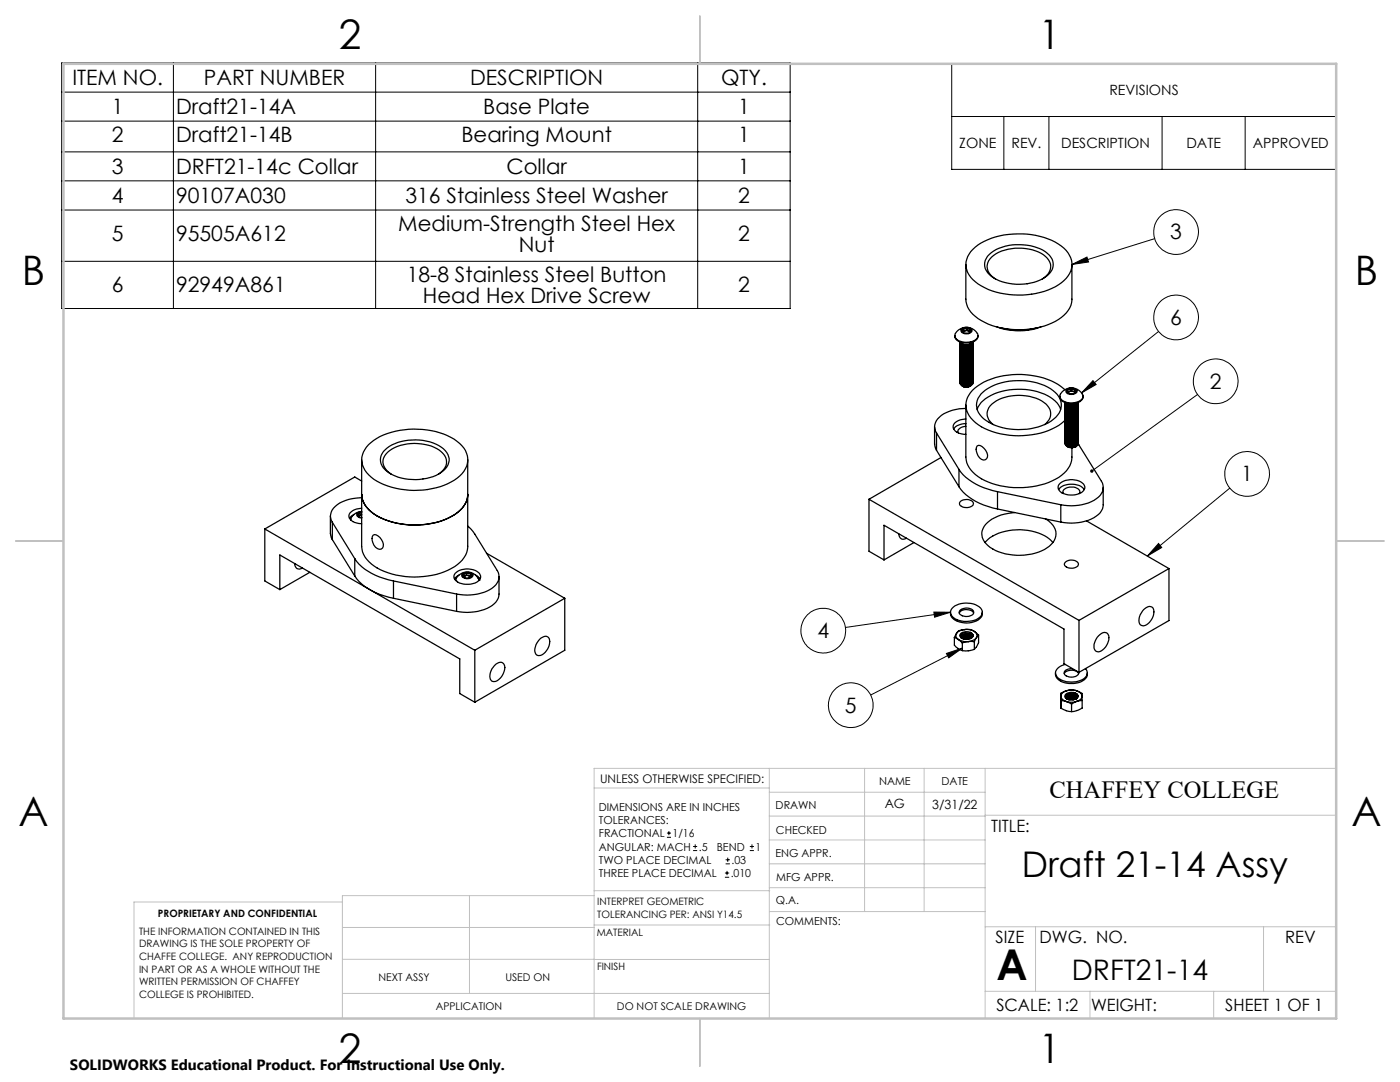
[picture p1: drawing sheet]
<svg xmlns="http://www.w3.org/2000/svg" width="279mm" height="216mm" viewBox="0 0 279 216" stroke-linecap="round" stroke-linejoin="round" font-family="sans-serif">
<g fill="none" stroke="#000" stroke-width=".2">
<path d="M12.3 12.6h145.4v49h-145.4zM12.3 18.4h145.4M34.6 12.6v49M75 12.6v49M139.2 12.6v49M189.9 12.7h76.8v21.1h-76.8zM12.3 24.2h145.4M12.3 30.3h145.4M12.3 36.1h145.4M189.9 23.2h76.8M200.3 23.2v10.6M209.3 23.2v10.6"/>
<path d="M231.9 23.2v10.6M248.5 23.2v10.6M12.3 41.9h145.4M12.3 52.1h145.4M213.9 52.8l3-1.5 .3 1zM230.4 47.6l-16.5 5.2M218.1 76l.7 .7-2.9 1.7zM231.2 66.1l-15.3 12.3M239 78.7l-21.1 15.3M245.4 97.4l-16.4 13.5M231.2 108.4l.6 .9-2.8 1.6zM186.4 122.1l3.3 .1-3.2 1z"/>
<path d="M188.9 130.4l3.2-1.1-2.8 2zM189.7 122.2l-21 3M192.1 129.3l-18.3 9.4M133.1 167.1h.8M133.1 166.2h.8M133.5 165.8v.9M138.3 169.7h.8M138.3 168.9h.8M138.7 168.5v.8M144.7 175h.8M144.7 174.2h.8M144.8 172.4h.9"/>
<path d="M144.8 171.6h.9M145.1 173.8v.8M145.2 171.1v.9M149.6 169.7h.9M149.6 168.9h.9M150.1 168.5v.8"/>
<circle cx="234.7" cy="46.3" r="4.5"/>
<circle cx="234.7" cy="63.3" r="4.5"/>
<circle cx="242.6" cy="76.1" r="4.5"/>
<circle cx="248.9" cy="94.6" r="4.5"/>
<circle cx="164.3" cy="125.8" r="4.5"/>
<circle cx="169.8" cy="140.7" r="4.5"/>
</g>
<g fill="none" stroke="#c0c0c0" stroke-width=".2">
<path d="M118.6 157.2h34.9M153.5 153.3v49.9M153.5 158.1h43.1M172.5 153.3v28.6M184.4 153.3v28.6M196.6 153.3v49.9M266.7 153.3h-148.1v49.9M68.3 180h-41.6v23.2M93.7 178.7v19.5M118.6 178.7h-50.3v24.5M118.6 177.7h35M153.5 167.6h43.1"/>
<path d="M153.5 162.8h43.1M153.5 172.4h43.1M153.5 177.1h43.1M196.6 162.7h70.1M68.3 198.2h85.2M68.3 191.4l85.2 .1M68.3 185.1h50.3M118.6 184.6h35M153.6 181.9h43M196.6 197.8h70.1M196.6 184.9h70.1M206.7 184.9v12.9"/>
<path d="M217.5 197.8v5.4M242.2 197.8v5.4M252.2 184.9v12.9"/>
</g>
<path d="M139.7 3.2v9.5M3.1 107.9h9.6M266.7 107.9h9.5M139.7 203.2v9.6" fill="none" stroke="#c0c0c0" stroke-width=".25"/>
<path d="M12.7 12.7h254v190.5h-254z" fill="none" stroke="#c0c0c0" stroke-width=".5"/>
<path d="M231.2 108.4l.6 .9-2.8 1.6zM217.7 93.7l-.1 .5 .3-.2-.3 .2a.34 .34 0 0 0 .5 0 .34 .34 0 0 0 .1-.4 .34 .34 0 0 0-.5-.1zM213.9 52.8l3-1.5 .3 1zM186.4 122.1l3.3 .1-3.2 1zM188.9 130.4l3.2-1.1-2.8 2zM218.1 76l.7 .7-2.9 1.7z" fill="#000"/>
<g fill="none" stroke="#000" stroke-width=".25">
<path d="M192.8 52.8v6.9a5.6 5.6 0 0 0 3.7 4.6 16 16 0 0 0 15.3-1 4.6 4.6 0 0 0 2.1-3.6v-6.9M194.1 49.8a13.3 13.3 0 0 1 9.9-3.1 12.8 12.8 0 0 1 8.8 3.3 4.1 4.1 0 0 1-1 6.4 15.9 15.9 0 0 1-16.6 .3 4.3 4.3 0 0 1-2.1-5.5zM197.1 51.1a9.3 9.3 0 0 1 8.6-2.1 6 6 0 0 1 4.3 2.7 3 3 0 0 1-1.9 3.9 10.2 10.2 0 0 1-10.7-.8 2.6 2.6 0 0 1-.3-3.7zM198.7 55.7a2.64 2.64 0 0 1-1.7-2.3 2.64 2.64 0 0 1 1.3-2.5 9.5 9.5 0 0 1 10.4 .3 2.52 2.52 0 0 1-.3 4.2l-.4 .3M190.6 67a1.87 1.87 0 0 0 2.4 1.4 2.01 2.01 0 0 0 2.2-1.3v-.1M191 66.1a2.48 2.48 0 0 1 4.2 .9 2.46 2.46 0 0 1-3.1 1.2 1.35 1.35 0 0 1-1.4-1.7zM191.6 68.2a1.59 1.59 0 0 0 2.5 .1v-.1a1.68 1.68 0 0 1-2.5 0M191.6 68.7h.1M191.6 70.1v.1M191.6 71h.1M191.6 71.6h.1M191.6 72.4v.1"/>
<path d="M191.6 73v.1M191.6 73.9h.1M191.6 75.3v.1M191.6 76.2h.1M191.6 68.3v.1a1.55 1.55 0 0 0 2.6-.1 1.5 1.5 0 0 1-2.6 .1M191.6 76.4a.67 .67 0 0 0 .8 .7M191.9 65.7a1.36 1.36 0 0 1 2.1 .3 1.32 1.32 0 0 1-2.2 0zM191.9 76.9l.7 .3 .8-.1M192.1 66.2a1.26 1.26 0 0 0 1.5 .1M192.1 66.2l.2 .2M192.1 65.7l-.2 .2 .2 .3M192.1 65.7v.6l.7-.3 .6 .1"/>
<path d="M192.1 65.7v.5M192.4 77.1h1M193 65.4l-.9 .3M193 65.4l.7 .4M193 65.4l-.5 .3h-.4M193 65.9l.4 .2M193 65.4v.5M193 65.9l-.9 .2M193.4 77.1l-1.1 .1M193.4 66.1l.2 .2M193.4 66.1l.2 .1M193.6 66.3l-.1 .1"/>
<path d="M193.7 77a1.64 1.64 0 0 1-1.6 0l.2 .2M193.7 65.8l.1 .3-.2 .2M193.7 65.8l-.1 .5M193.8 76.9l-.8 .3h-.7M193.9 68.3v.1M194.2 76.2v.1a1.38 1.38 0 0 1-1.8 .8M194.2 75.9v.1a1.54 1.54 0 0 1-2.6 .2v-.1M194.2 75.6a1.25 1.25 0 0 1-1.8 1l-.7-.4-.1-.4M194.2 75.3a1.25 1.25 0 0 1-1.8 1l-.7-.4-.1-.4M194.2 75a1.21 1.21 0 0 1-1.8 1l-.7-.4-.1-.4M194.2 74.8a1.21 1.21 0 0 1-1.8 .9l-.7-.4-.1-.4M194.2 74.5v.1a1.54 1.54 0 0 1-2.6 .2v-.2"/>
<path d="M194.2 74.2v.1a1.54 1.54 0 0 1-2.6 .2v-.2M194.2 73.9a1.25 1.25 0 0 1-1.8 .9l-.7-.4-.1-.4M194.2 73.6a1.25 1.25 0 0 1-1.8 .9l-.7-.3-.1-.5M194.2 73.3a1.21 1.21 0 0 1-1.8 .9l-.7-.3-.1-.5M194.2 73a1.21 1.21 0 0 1-1.8 .9l-.7-.3-.1-.4M194.2 72.7v.1a1.54 1.54 0 0 1-2.6 .2v-.1M194.2 72.5v.1a1.54 1.54 0 0 1-2.6 .1v-.1M194.2 72.1a1.25 1.25 0 0 1-1.8 1l-.7-.4-.1-.4M194.2 71.9a1.25 1.25 0 0 1-1.8 .9l-.7-.4-.1-.4M194.2 71.6a1.21 1.21 0 0 1-1.8 .9l-.7-.4-.1-.4M194.2 71.3a1.21 1.21 0 0 1-1.8 .9l-.7-.3-.1-.5M194.2 71v.1a1.54 1.54 0 0 1-2.6 .2v-.1"/>
<path d="M194.2 70.7v.1a1.54 1.54 0 0 1-2.6 .2v-.1M194.2 70.4a1.25 1.25 0 0 1-1.8 1l-.7-.4-.1-.4M194.2 70.1a1.25 1.25 0 0 1-1.8 1l-.7-.4-.1-.4M194.2 69.8a.8 .8 0 0 1-.8 .9 1.43 1.43 0 0 1-1.8-.6v-.1M194.2 69.6a1.21 1.21 0 0 1-1.8 .9l-.7-.4-.1-.4M194.2 69.3v.1a1.54 1.54 0 0 1-2.6 .2v-.2M194.2 69v.1a1.54 1.54 0 0 1-2.6 .2v-.2M194.2 68.7a1.25 1.25 0 0 1-1.8 .9l-.7-.3-.1-.4M194.2 68.4a1.25 1.25 0 0 1-1.8 1l-.7-.4-.1-.5M194.2 76.3a.89 .89 0 0 1-.8 .8M194.2 76.1a1.54 1.54 0 0 1-2.6 .1M194.2 75.7a1.5 1.5 0 0 1-2.6 .2"/>
<path d="M194.2 75.5a1.5 1.5 0 0 1-2.6 .1M194.2 75.2a1.55 1.55 0 0 1-2.6 .2M194.2 74.9a1.5 1.5 0 0 1-2.6 .2v-.1M194.2 74.6a1.54 1.54 0 0 1-2.6 .2v-.1M194.2 74.3a1.49 1.49 0 0 1-1.3 .9 1.49 1.49 0 0 1-1.3-.7v-.1M194.2 74a1.5 1.5 0 0 1-2.6 .2M194.2 73.8a1.52 1.52 0 0 1-2.6 .1M194.2 73.4a1.5 1.5 0 0 1-2.6 .2M194.2 73.2a1.5 1.5 0 0 1-2.6 .1M194.2 72.8a1.49 1.49 0 0 1-1.3 1 1.49 1.49 0 0 1-1.3-.7M194.2 72.6a1.49 1.49 0 0 1-1.3 .9 1.49 1.49 0 0 1-1.3-.7v-.1M194.2 72.3a1.52 1.52 0 0 1-2.6 .2"/>
<path d="M194.2 72a1.5 1.5 0 0 1-2.6 .2v-.1M194.2 71.7a1.5 1.5 0 0 1-2.6 .2M194.2 71.4a1.5 1.5 0 0 1-2.6 .2M194.2 71.1a1.49 1.49 0 0 1-1.3 .9 1.49 1.49 0 0 1-1.3-.7M194.2 70.8a1.49 1.49 0 0 1-1.3 1 1.49 1.49 0 0 1-1.3-.8M194.2 70.6a1.5 1.5 0 0 1-2.6 .1M194.2 70.3a1.5 1.5 0 0 1-2.6 .1M194.2 70a1.5 1.5 0 0 1-2.6 .2M194.2 69.7a1.5 1.5 0 0 1-2.6 .2v-.1M194.2 69.4a1.49 1.49 0 0 1-1.3 .9 1.49 1.49 0 0 1-1.3-.7M194.2 69.1a1.49 1.49 0 0 1-1.3 .9 1.49 1.49 0 0 1-1.3-.7M194.2 68.8a1.5 1.5 0 0 1-2.6 .2"/>
<path d="M194.2 68.5a1.5 1.5 0 0 1-2.6 .2M194.2 72.3h.1M194.2 73.7v.1M194.2 74.6h.1M194.2 75.2h.1M194.2 76v.1M195.8 78.6a12 12 0 0 1 11.9-1.9 5.3 5.3 0 0 1 4.1 3.8 4.5 4.5 0 0 1-3.2 4.2 12.8 12.8 0 0 1-12.3-1.1 3.3 3.3 0 0 1-.5-5zM199 65.2a12.7 12.7 0 0 0 8.8 0M199.9 65.4a14.3 14.3 0 0 0 6.9 0M211.5 79.1a1.54 1.54 0 0 0 1.6 1.4 2.83 2.83 0 0 0 3-1v-.4M211.9 78.2a2.49 2.49 0 0 1 4.2 .9 2.01 2.01 0 0 1-2.1 1.3 2.18 2.18 0 0 1-2.5-1.3zM212.5 77.8a15 15 0 0 0-12.2-2.8 10.1 10.1 0 0 0-6.9 3.8 4.1 4.1 0 0 0 1.3 5.5 15.3 15.3 0 0 0 12.1 2.3 11.9 11.9 0 0 0 5.7-2.7v.2a1.69 1.69 0 0 0 2.6 0v-.4"/>
<path d="M212.9 77.8a1.47 1.47 0 0 1 2 .2 .91 .91 0 0 1-1.3 .7l-.7-.3a.43 .43 0 0 1 0-.6zM213 77.9l-.1 .2 .2 .3M213 77.9l.1 .5M213.1 78.4l.1 .1M213.3 78.2l-.2 .2M213.3 78.2l-.2 .1M213.7 77.5l.8 .2M213.7 77.5l-.7 .4M213.7 77.5l.5 .3 .3-.1M213.7 77.5v.5M213.7 78l-.4 .2M213.7 78l.4 .1"/>
<path d="M214.1 78.1l-.8 .1M214.1 78.1l.5 .3M214.1 78.1l.4 .1M214.5 77.7l.2 .3v.2M214.5 77.7l.2 .5M214.5 78.2l.1 .2M214.5 77.7v.5M214.7 78.2a1.3 1.3 0 0 1-1.6 .2M214.7 78.2l-.3 .3M72.2 98.6a5.2 5.2 0 0 0 3 4.3 16.3 16.3 0 0 0 15.5-.2 5 5 0 0 0 2.6-4.1 5.3 5.3 0 0 1-3.2 4.4 16.2 16.2 0 0 1-15.4-.4 4.9 4.9 0 0 1-2.5-4zM72.2 99.3a7.3 7.3 0 0 0-5.9 2.5l-.2 .4a2.08 2.08 0 0 0 .2 2M72.2 91.7v17.3a5.2 5.2 0 0 0 3.1 4.3 16.4 16.4 0 0 0 15.4-.2 5.1 5.1 0 0 0 2.6-4.1v-17.3"/>
<path d="M72.2 96l-1.4-.8-18 10.4M73.6 88.7a13.5 13.5 0 0 1 9.8-3 12.1 12.1 0 0 1 9.2 3.7 4.2 4.2 0 0 1-1.3 6 16 16 0 0 1-15.4 1 5.4 5.4 0 0 1-3.7-5.2l.3-1zM76.5 90.1a8.6 8.6 0 0 1 7.2-2.3 7 7 0 0 1 5.7 2.9 3 3 0 0 1-1.8 3.9 10.5 10.5 0 0 1-10.3-.5 2.67 2.67 0 0 1-.8-4zM78.1 94.7a2.66 2.66 0 0 1-1.1-4.1 8.3 8.3 0 0 1 7.8-1.9 5 5 0 0 1 4.3 3 2.94 2.94 0 0 1-1.6 3M173.4 99.6l41.9 24.2M173.4 99.6v10.4l3 1.7M186.5 85.2v3.4l.4 1.3M186.9 86.4l4.5 7.3M186.9 86.4v3.5M186.9 89.9l4.5 7.2M187.8 91.3l-14.4 8.3M191.4 93.7a11.7 11.7 0 0 0 7.7 4.4"/>
<path d="M191.4 97.1a11.7 11.7 0 0 0 7.7 4.5M191.4 93.7v3.4M191.8 100a1.73 1.73 0 0 1 2.5 .4 1.48 1.48 0 0 1-2.1 .8l-.3-.2a.59 .59 0 0 1-.4-.5 .59 .59 0 0 1 .3-.5zM192.8 81.5a7.7 7.7 0 0 0-5.7 2.1l-.2 .4a2.19 2.19 0 0 0 0 2.4M192.8 80.8v10.4a5.3 5.3 0 0 0 3.1 4.3 16.6 16.6 0 0 0 15.4-.3 5.1 5.1 0 0 0 2.6-4v-1.9M192.8 83.6a2.62 2.62 0 0 0-2.6 1.4 1.83 1.83 0 0 0 2 1.6l.6 .1M192.8 84.5a2.93 2.93 0 0 0-2.5 1.1M192.8 85.1a1.33 1.33 0 0 0-1.6 1.1l.1 .2M195 89a1.72 1.72 0 0 1 2 1.3 .93 .93 0 0 1-.7 1.5 2.19 2.19 0 0 1-1.3-2.8zM195 81.7a5.9 5.9 0 0 1 4.1-3.4 12.8 12.8 0 0 1 11 1.4 3.8 3.8 0 0 1 1.6 2M198.2 84.7a2.53 2.53 0 0 1 .2-4.4 9.3 9.3 0 0 1 10.3 .3 2.53 2.53 0 0 1-.2 4.1M199.1 98.1l12.6 2.6"/>
<path d="M199.1 98.1v3.5M211.3 97.7a3.6 3.6 0 0 1 5.1 0M211.6 96.4a3.6 3.6 0 0 1 4.8 .4 1.45 1.45 0 0 1-1.5 1.8 3.4 3.4 0 0 1-3.7-1 1.05 1.05 0 0 1 .4-1.2zM212.2 98.5a.78 .78 0 0 1 .6-1.1 1.93 1.93 0 0 1 2.7 .7l-.1 .4M212.5 80.5v.1M212.5 80.9h.1M212.5 81.7h.1M212.5 83.1v.1M212.5 84h.1M212.5 84.6h.1M212.5 85.4v.1M212.5 86v.1"/>
<path d="M212.5 86.9h.1M212.5 88.3v.1M212.6 88.6a1.51 1.51 0 0 0 2.3 .3M212.7 80.4a1.86 1.86 0 0 0 2.1 0M212.8 80.4a1.83 1.83 0 0 0 1.9 0M212.9 80.4l.3 .2M212.9 89.1a1.67 1.67 0 0 0 1.7 0M214.6 89.1h.1M214.7 89.1l-.8 .2 .7-.2M214.7 89l-.1 .1M214.8 89l-.1 .1M214.9 88.9l.3-.4 4.6 7.5a2.68 2.68 0 0 1-1.5 3.8 10.1 10.1 0 0 1-6.6 .9"/>
<path d="M215.1 80.3a1.56 1.56 0 0 1-2.6 0 1.36 1.36 0 0 0 2 .6l.6-.6a.96 .96 0 0 1-1 .9 1.44 1.44 0 0 1-1.6-.5v-.3M215.1 88.3v.4l-.2 .2M215.1 88.1a.96 .96 0 0 1-1 .9 1.44 1.44 0 0 1-1.6-.6v-.2M215.1 87.7v.1a.96 .96 0 0 1-1 .9 1.44 1.44 0 0 1-1.6-.5v-.3M215.1 87.5a.96 .96 0 0 1-1 .9 1.44 1.44 0 0 1-1.6-.5v-.3M215.1 87.2a.96 .96 0 0 1-1 1 1.44 1.44 0 0 1-1.6-.6v-.3M215.1 86.9a.92 .92 0 0 1-1 .9 1.36 1.36 0 0 1-1.6-.5v-.2M215.1 86.6a.96 .96 0 0 1-1 1 1.36 1.36 0 0 1-1.6-.6v-.2M215.1 86.3a.96 .96 0 0 1-1 1 1.44 1.44 0 0 1-1.6-.6v-.2M215.1 86a.96 .96 0 0 1-1 1 1.44 1.44 0 0 1-1.6-.6v-.2M215.1 85.7v.1a.96 .96 0 0 1-1 .9 1.44 1.44 0 0 1-1.6-.6v-.2M215.1 85.4v.1a.96 .96 0 0 1-1 .9 1.44 1.44 0 0 1-1.6-.5v-.3"/>
<path d="M215.1 85.2a.92 .92 0 0 1-1 .9 1.36 1.36 0 0 1-1.6-.5v-.3M215.1 84.9a.96 .96 0 0 1-1 .9 1.36 1.36 0 0 1-1.6-.5v-.2M215.1 84.6a.96 .96 0 0 1-1 .9 1.44 1.44 0 0 1-1.6-.5v-.2M215.1 84.3a.96 .96 0 0 1-1 1 1.44 1.44 0 0 1-1.6-.6v-.2M215.1 84a.96 .96 0 0 1-1 1 1.44 1.44 0 0 1-1.6-.6v-.2M215.1 83.4a.92 .92 0 0 1-1 1 1.36 1.36 0 0 1-1.6-.5v-.3M215.1 83.1a.96 .96 0 0 1-1 1 1.36 1.36 0 0 1-1.6-.5v-.3M215.1 82.9a.96 .96 0 0 1-1 .9 1.44 1.44 0 0 1-1.6-.5v-.3M215.1 82.5v.1a.96 .96 0 0 1-1 .9 1.44 1.44 0 0 1-1.6-.5v-.2M215.1 82.3a.96 .96 0 0 1-1 1 1.44 1.44 0 0 1-1.6-.6v-.3M215.1 82a.96 .96 0 0 1-1 1 1.44 1.44 0 0 1-1.6-.6v-.2M215.1 81.7a.92 .92 0 0 1-1 1 1.36 1.36 0 0 1-1.6-.6v-.2"/>
<path d="M215.1 81.4a.96 .96 0 0 1-1 1 1.36 1.36 0 0 1-1.6-.6v-.2M215.1 81.1a.96 .96 0 0 1-1 1 1.44 1.44 0 0 1-1.6-.6v-.2M215.1 80.8v.1a.96 .96 0 0 1-1 .9 1.44 1.44 0 0 1-1.6-.6v-.2M215.1 80.5v.1a.96 .96 0 0 1-1 .9 1.44 1.44 0 0 1-1.6-.5v-.3M215.1 88.2a1.56 1.56 0 0 1-2.6 .3v-.1M215.1 86.8a1.52 1.52 0 0 1-2.4 .5l-.2-.4M215.1 85.9a1.5 1.5 0 0 1-2.6 .2M215.1 85.3a1.52 1.52 0 0 1-2.4 .6l-.2-.4M215.1 84.5a1.56 1.56 0 0 1-2.6 .2v-.1M215.1 83.9a1.52 1.52 0 0 1-2.4 .5l-.2-.4M215.1 83a1.56 1.56 0 0 1-2.6 .3v-.1M215.1 81.6a1.52 1.52 0 0 1-2.4 .5l-.2-.4"/>
<path d="M215.1 80.8a1.5 1.5 0 0 1-2.6 .1M215.2 87.9a1.54 1.54 0 0 1-2.7 .3v-.1M215.2 87.6a1.51 1.51 0 0 1-2.7 .2M215.2 87.3a1.52 1.52 0 0 1-2.7 .3v-.1M215.2 87a.91 .91 0 0 1-1.1 .9 1.2 1.2 0 0 1-1.6-.7M215.2 86.5h-.1a1.56 1.56 0 0 1-2.6 .2v-.1M215.2 86.2a1.54 1.54 0 0 1-2.7 .3v-.2M215.2 85.6a1.52 1.52 0 0 1-2.7 .3v-.2M215.2 85a1.52 1.52 0 0 1-2.7 .3v-.1M215.2 84.7l-.1 .1a1.56 1.56 0 0 1-2.6 .2v-.1M215.2 84.2a1.51 1.51 0 0 1-2.7 .1M215.2 83.6a.91 .91 0 0 1-1.1 .8 1.2 1.2 0 0 1-1.6-.7"/>
<path d="M215.2 83.3a1.52 1.52 0 0 1-2.7 .3v-.2M215.2 82.7a1.54 1.54 0 0 1-2.7 .3v-.1M215.2 82.4a1.51 1.51 0 0 1-2.7 .2M215.2 82.1a1.52 1.52 0 0 1-2.7 .3v-.1M215.2 81.8a.91 .91 0 0 1-1.1 .9 1.2 1.2 0 0 1-1.6-.7M215.2 81.3h-.1a1.56 1.56 0 0 1-2.6 .3v-.2M215.2 81a1.54 1.54 0 0 1-2.7 .3v-.2M215.2 80.4a1.5 1.5 0 0 1-2.7 .2M215.2 80.7v.1M215.2 81.6h.1M215.2 83h.1M215.2 83.9h.1"/>
<path d="M215.2 84.5h.1M215.2 85.3h.1M215.2 85.9h.1M215.2 86.7v.1M215.2 88.2h.1M220.2 97.3v3.4a3.3 3.3 0 0 1-2.4 2.9 10.3 10.3 0 0 1-6.1 .6M52.8 105.6v10.3l3 1.8M52.8 105.6l42 24.2M55.8 117.7v-7l36 20.8v6.9l3 1.7M58.8 112.5a.9 .9 0 0 0 .5 .9 .9 .9 0 0 0 1-.1M61.8 114.2l-6 3.5M65.9 103v3.4l.4 1.3"/>
<path d="M66.3 104.2l4.5 7.3M66.3 104.2v3.5M66.3 107.7l4.5 7.2M70 103.7v.1M70.6 102.7l-.9 .7M70.8 111.5a11.6 11.6 0 0 0 7.7 4.4M70.8 114.9a11.6 11.6 0 0 0 7.7 4.5M70.8 111.5v3.4M71.5 102.9l.7 .4M71.5 102.9l.2 .2M71.6 102.4l-.2 .2 .1 .3M71.6 102.4l-.1 .5"/>
<path d="M71.6 102.4v.5M71.6 102.9l-.1 .1M72 102.8l-.4 .2M72 102.8l-.4 .1M72.2 103.4a.73 .73 0 0 1-.9-1l.9-.3a2.3 2.3 0 0 0-2.2 1.6M72.2 102.2l-.6 .2M72.2 102.7l-.2 .1M72.2 102.3l-.6 .1M72.2 101.4a2.62 2.62 0 0 0-2.6 1.4 1.9 1.9 0 0 0 2 1.7h.6M74.5 106.8a1.7 1.7 0 0 1 1.9 1.3 .93 .93 0 0 1-.7 1.5 2.11 2.11 0 0 1-1.2-2.8zM78.5 115.9l12.6 2.6M78.5 115.9v3.5"/>
<path d="M78.5 119.4l12.6 2.6M90.8 114.4a3.7 3.7 0 0 1 4.9 0 1.27 1.27 0 0 1-.9 1.9 3.7 3.7 0 0 1-4.1-.8 1 1 0 0 1 .1-1.1zM90.9 115.8a2.43 2.43 0 0 1 2.4-1.7 2.43 2.43 0 0 1 2.3 1.7M90.9 115.8h.1M91.1 118.5v3.5M91.6 114.8l-.9 .7M92.3 114.5a1.28 1.28 0 0 1 2.1 .4 1.33 1.33 0 0 1-2.3-.1zM92.4 114.7l-.1 .1 .2 .3M92.4 114.7l.1 .4M92.5 115.1l.1 .1M92.7 114.9l-.2 .2M92.7 114.9l-.2 .1"/>
<path d="M93.1 114.3l.8 .2M93.1 114.3l-.7 .4M93.1 114.3l.5 .2h.3M93.1 114.3v.5M93.1 114.8l-.4 .1M93.1 114.8l.4 .1M93.3 105l1.5 1.6 4.4 7.2a2.68 2.68 0 0 1-1.4 3.9 10.1 10.1 0 0 1-6.7 .8M93.5 114.9h-.8M93.5 114.9l.5 .2-.1-.2M93.5 114.9h.4M93.9 114.5l.3 .2-.1 .3M93.9 114.5l.2 .5"/>
<path d="M93.9 114.5v.4M94.1 115a1.24 1.24 0 0 1-1.6 .1M94.1 115l-.3 .2M94.9 114.8l.9 .7M95.6 115.8h.1M97.1 110.4l15.6 9M99.6 115.1v3.4a4 4 0 0 1-3.6 3.3l-2.8 .4-2.1-.2M112.7 119.4v10.4l-17.9 10.3M112.7 119.4l-17.9 10.4M176.4 111.7v-6.9l35.9 20.7v6.9l3 1.8M179.4 106.5a.92 .92 0 0 0 .4 1 .92 .92 0 0 0 1.1-.1M182.4 108.3l-6 3.4"/>
<path d="M196.6 108.3a8.8 8.8 0 0 1 7-2.6 8.8 8.8 0 0 1 6.5 2.6M199.1 101.6l12.6 2.6M202.5 102.3a8.2 8.2 0 0 0-6.1 2.8 2.95 2.95 0 0 0 1.2 4.1 11.1 11.1 0 0 0 11.8-.2 2.96 2.96 0 0 0-.1-5l-.7-.5M211.7 100.7v3.5M212.5 112.3a1.75 1.75 0 0 1 2.7 .2 1.48 1.48 0 0 1-2.1 .8l-.3-.2a.56 .56 0 0 1-.3-.8zM216.8 103.9l16.5 9.6M233.3 113.5l-18 10.3M233.3 113.5v10.3l-18 10.4M94.8 129.8v10.3M99 132.5a1.03 1.03 0 0 1 1.3-.2 1.03 1.03 0 0 1 .4 1.3 2.7 2.7 0 0 1-2.3 2.4 1.45 1.45 0 0 1-.4-2.2zM107.6 127.6l.6-.4a.96 .96 0 0 1 1.3 0 .96 .96 0 0 1 .2 1.2 2.62 2.62 0 0 1-2.3 2.4 1.22 1.22 0 0 1-.5-1.8zM189.7 122.2a1.67 1.67 0 0 0 1.4 1.8 4.2 4.2 0 0 0 4.8-1l.1-.8"/>
<path d="M190 121.4a4.3 4.3 0 0 1 5.9 .2 1.45 1.45 0 0 1-1.1 2 4.4 4.4 0 0 1-4.9-.8 1.11 1.11 0 0 1 .1-1.4zM190.5 127.2v1.5l.7 .7 .9 .4M190.5 127.2l.7 .4M190.9 126.4a.83 .83 0 0 0 .3 1.2M190.9 126.4l-.4 .8M191.2 127.6l.9 .7M191.2 127.6a3.4 3.4 0 0 0 2.1 .4M191.5 122.3a1.86 1.86 0 0 1 2.8 0M191.6 121.8a1.86 1.86 0 0 1 2.7 .3 1.23 1.23 0 0 1-1.6 .9l-.9-.3a.56 .56 0 0 1-.2-.9zM191.8 127.1a1.3 1.3 0 0 1 2.1 0 1.28 1.28 0 0 0-2.1 0v.1a1.43 1.43 0 0 1 2.1 0M191.8 127.3a1.38 1.38 0 0 1 2.1 0M192 127.4l1-.3 .7 .3"/>
<path d="M192.1 128.3v1.5M192.3 127l-.5 .1M192.3 127.5h1.1M192.4 127.5h.9M192.5 125.6a2.07 2.07 0 0 0-1.6 .8M192.5 125.6a2.95 2.95 0 0 1 2 .4M192.5 125.6a1.46 1.46 0 0 0-1.6 .8M192.5 125.6h1.2l.8 .4M193.3 128l-1.2 .3M193.3 128l1.2 .1M193.6 126.2a1.74 1.74 0 0 0-2 .5 1.19 1.19 0 0 0 1.6 .9l.6-.2a.59 .59 0 0 0 .4-.7M193.6 126.2l.6 .5"/>
<path d="M193.6 126.2a.64 .64 0 0 1 .5 .5 .64 .64 0 0 1-.4 .7M193.6 126.2a.71 .71 0 0 1 .6 .7M193.7 127.4l.3-.4a1.24 1.24 0 0 0-1.9-.6l-.3 .2a.47 .47 0 0 0 .2 .8l.8-.2 .9 .2M194.2 126.7l-.1 .3-.3 .4M194.5 129.6l-1.2 .3-1.2-.1M194.5 128.1v1.5M194.5 126a.94 .94 0 0 1 .4 1.2M194.5 126l.8 .7M194.9 127.2a2.41 2.41 0 0 1-1.6 .8M194.9 127.2l-.4 .9M195.3 126.7a2.99 2.99 0 0 1-.5 2.4l-.3 .5M195.3 126.7l-.4 .5"/>
<path d="M210.6 134.3a1.94 1.94 0 0 0 1.8 1.9 4.3 4.3 0 0 0 4.5-1.1l.1-.8M211.7 138.9a1.46 1.46 0 0 0 1.1 1.1M211.7 138.9v.9M211.7 138.4v2.9M211.7 138.4v.5M211.7 139.8l1.1 .2M211.7 139.8v1.5M212.4 134.4a1.86 1.86 0 0 1 2.9 0M212.6 132.6a2.06 2.06 0 0 0-1.9 1.9 3.4 3.4 0 0 0 3.6 1.6 2.55 2.55 0 0 0 2.7-1.8l-.4-.9M212.8 137.9a1.33 1.33 0 0 0-1.1 1M212.8 139.3a1.45 1.45 0 0 1 2 .1l-.1-.1a1.49 1.49 0 0 0-1.9 .1M212.8 139.2a1.28 1.28 0 0 1 2.1 0"/>
<path d="M212.8 137.9l-1.1 .5M212.8 140l1.1 .5M212.9 139.5a1.62 1.62 0 0 1 1.8 0M213.3 139.6h1M213.3 139.6h.9M214 133.5a1.3 1.3 0 0 0-1.6 .8 1.74 1.74 0 0 0 2.9 0v-.1M214.2 138.2a1.22 1.22 0 0 0-1.7 .8 1.67 1.67 0 0 0 2.6 .1l-.1-.6M214.2 138.2l.8 .3M214.2 138.2a.79 .79 0 0 1 .6 1.1M214.2 138.2l.9 .5M214.8 139.3l.1-.2a1.33 1.33 0 0 0-2.2-.1l.1 .4h.2a1.68 1.68 0 0 1 1.6 .1M214.9 137.8a1.33 1.33 0 0 1 1 1.1"/>
<path d="M214.9 137.8a3.6 3.6 0 0 0-2.1 .1M214.9 139.2a1.41 1.41 0 0 0-2.1-.1l-.1 .2M214.9 137.8l1 .6v.5M214.9 137.8l-1.1-.1-1 .2M214.9 139.9a3.6 3.6 0 0 1-2.1 .1M214.9 139.9l-1 .6M215 138.5a.57 .57 0 0 1-.3 1l.1-.2M215.3 123.8v10.4M215.9 138.9a1.14 1.14 0 0 1-1 1M215.9 138.9l.1 .9M216 139.8v1.5l-.8 .4-1.3 .3M216 139.8l-1.1 .1"/>
<path d="M219.3 126.9l.2-.3a.96 .96 0 0 1 1.2-.4 .96 .96 0 0 1 .6 1 2.97 2.97 0 0 1-2 2.9 1.16 1.16 0 0 1-.9-1.8zM228.2 121.7l.3-.3a1.02 1.02 0 0 1 1.4-.3 1.02 1.02 0 0 1 .4 1.3 2.62 2.62 0 0 1-2.3 2.4 1.42 1.42 0 0 1-.5-2.1zM211.7 141.3l1.1 .5 1.1 .2M213.9 140.5v1.5"/>
</g>
<text font-size="8.5" x="198.9" y="195.5">A</text>
<g font-size="8.1">
<text x="67.6" y="9.7">2</text>
<text x="207.3" y="9.7">1</text>
<text x="4.4" y="57">B</text>
<text x="270.4" y="57">B</text>
<text x="3.7" y="164.9">A</text>
<text x="269.7" y="164.9">A</text>
<text x="67.6" y="212.2">2</text>
<text x="207.3" y="212.2">1</text>
</g>
<text font-size="7.1" x="203.9" y="175">Draft 21-14 Assy</text>
<text font-size="5.6" x="213.9" y="195.6">DRFT21-14</text>
<text font-size="4.9" x="209.5" y="159.3">CHAFFEY COLLEGE</text>
<g font-size="4.2">
<text x="14.5" y="17">ITEM NO.</text>
<text x="40.7" y="17">PART NUMBER</text>
<text x="93.8" y="17">DESCRIPTION</text>
<text x="143.9" y="17">QTY.</text>
<text x="22.3" y="22.8">1</text>
<text x="35.1" y="22.8">Draft21-14A</text>
<text x="96.4" y="22.8">Base Plate</text>
<text x="147.3" y="22.8">1</text>
<text x="22.3" y="28.4">2</text>
<text x="35.1" y="28.4">Draft21-14B</text>
<text x="92.1" y="28.4">Bearing Mount</text>
<text x="147.3" y="28.4">1</text>
<text x="22.3" y="34.7">3</text>
<text x="35.1" y="34.7">DRFT21-14c Collar</text>
<text x="101.1" y="34.7">Collar</text>
<text x="147.3" y="34.7">1</text>
<text x="22.3" y="40.5">4</text>
<text x="35.1" y="40.5">90107A030</text>
<text x="80.9" y="40.5">316 Stainless Steel Washer</text>
<text x="147.3" y="40.5">2</text>
<text x="79.5" y="46.1">Medium-Strength Steel Hex</text>
<text x="233.6" y="47.8">3</text>
<text x="22.3" y="48.2">5</text>
<text x="35.1" y="48.2">95505A612</text>
<text x="103.5" y="50.2">Nut</text>
<text x="147.3" y="48.2">2</text>
<text x="22.3" y="58.4">6</text>
<text x="35.1" y="58.4">92949A861</text>
<text x="81.2" y="56.3">18-8 Stainless Steel Button</text>
<text x="147.3" y="58.4">2</text>
<text x="84.4" y="60.4">Head Hex Drive Screw</text>
<text x="233.6" y="64.8">6</text>
<text x="241.5" y="77.6">2</text>
<text x="247.7" y="96">1</text>
<text x="163.2" y="127.3">4</text>
<text x="168.6" y="142.2">5</text>
</g>
<g font-size="3.4">
<text x="197.8" y="166">TITLE:</text>
<text x="198.7" y="188.1">SIZE</text>
<text x="207.5" y="188.1">DWG. NO.</text>
<text x="256.5" y="188.2">REV</text>
<text x="198.8" y="201.7">SCALE: 1:2</text>
<text x="217.7" y="201.8">WEIGHT:</text>
<text x="244.5" y="201.7">SHEET 1 OF 1</text>
</g>
<text font-size="3" x="14" y="213.5">SOLIDWORKS Educational Product. For Instructional Use Only.</text>
<g font-size="2.8">
<text x="221.4" y="19">REVISIONS</text>
<text x="191.4" y="29.6">ZONE</text>
<text x="201.9" y="29.6">REV.</text>
<text x="211.8" y="29.6">DESCRIPTION</text>
<text x="236.8" y="29.6">DATE</text>
<text x="250" y="29.6">APPROVED</text>
</g>
<g font-size="2.5">
<text x="176.6" y="161.3">AG</text>
<text x="186.1" y="161.4">3/31/22</text>
</g>
<text font-size="2.4" x="119.8" y="156.2">UNLESS OTHERWISE SPECIFIED:</text>
<g font-size="2.2">
<text x="119.5" y="161.8">DIMENSIONS ARE IN INCHES</text>
<text x="154.8" y="161.4">DRAWN</text>
<text x="175.4" y="156.6">NAME</text>
<text x="187.9" y="156.7">DATE</text>
<text x="119.5" y="164.4">TOLERANCES:</text>
<text x="119.5" y="167.1">FRACTIONAL</text>
<text x="134.2" y="167.1">1/16</text>
<text x="154.9" y="166.3">CHECKED</text>
<text x="119.5" y="172.4">TWO PLACE DECIMAL</text>
<text x="119.5" y="169.7">ANGULAR: MACH</text>
<text x="139.5" y="169.7">.5</text>
<text x="143" y="169.7">BEND</text>
<text x="146" y="172.4">.03</text>
<text x="150.8" y="169.7">1</text>
<text x="154.8" y="171">ENG APPR.</text>
<text x="119.5" y="175">THREE PLACE DECIMAL</text>
<text x="145.8" y="175">.010</text>
<text x="154.9" y="175.7">MFG APPR.</text>
<text x="154.9" y="180.4">Q.A.</text>
<text x="154.9" y="184.6">COMMENTS:</text>
</g>
<g font-size="2.1">
<text x="75.5" y="195.7">NEXT ASSY</text>
<text x="100.9" y="195.7">USED ON</text>
<text x="86.9" y="201.5">APPLICATION</text>
<text x="123.1" y="201.6">DO NOT SCALE DRAWING</text>
</g>
<g font-size="2">
<text x="31.5" y="182.9">PROPRIETARY AND CONFIDENTIAL</text>
<text x="119.2" y="180.6">INTERPRET GEOMETRIC</text>
<text x="119.2" y="183.1">TOLERANCING PER: ANSI Y14.5</text>
<text x="27.8" y="186.5">THE INFORMATION CONTAINED IN THIS</text>
<text x="27.8" y="189">DRAWING IS THE SOLE PROPERTY OF</text>
<text x="27.8" y="191.6">CHAFFE COLLEGE. ANY REPRODUCTION</text>
<text x="119.1" y="186.7">MATERIAL</text>
<text x="27.8" y="194.1">IN PART OR AS A WHOLE WITHOUT THE</text>
<text x="27.8" y="196.6">WRITTEN PERMISSION OF CHAFFEY</text>
<text x="119.1" y="193.5">FINISH</text>
<text x="27.8" y="199.1">COLLEGE IS PROHIBITED.</text>
</g>
</svg>
